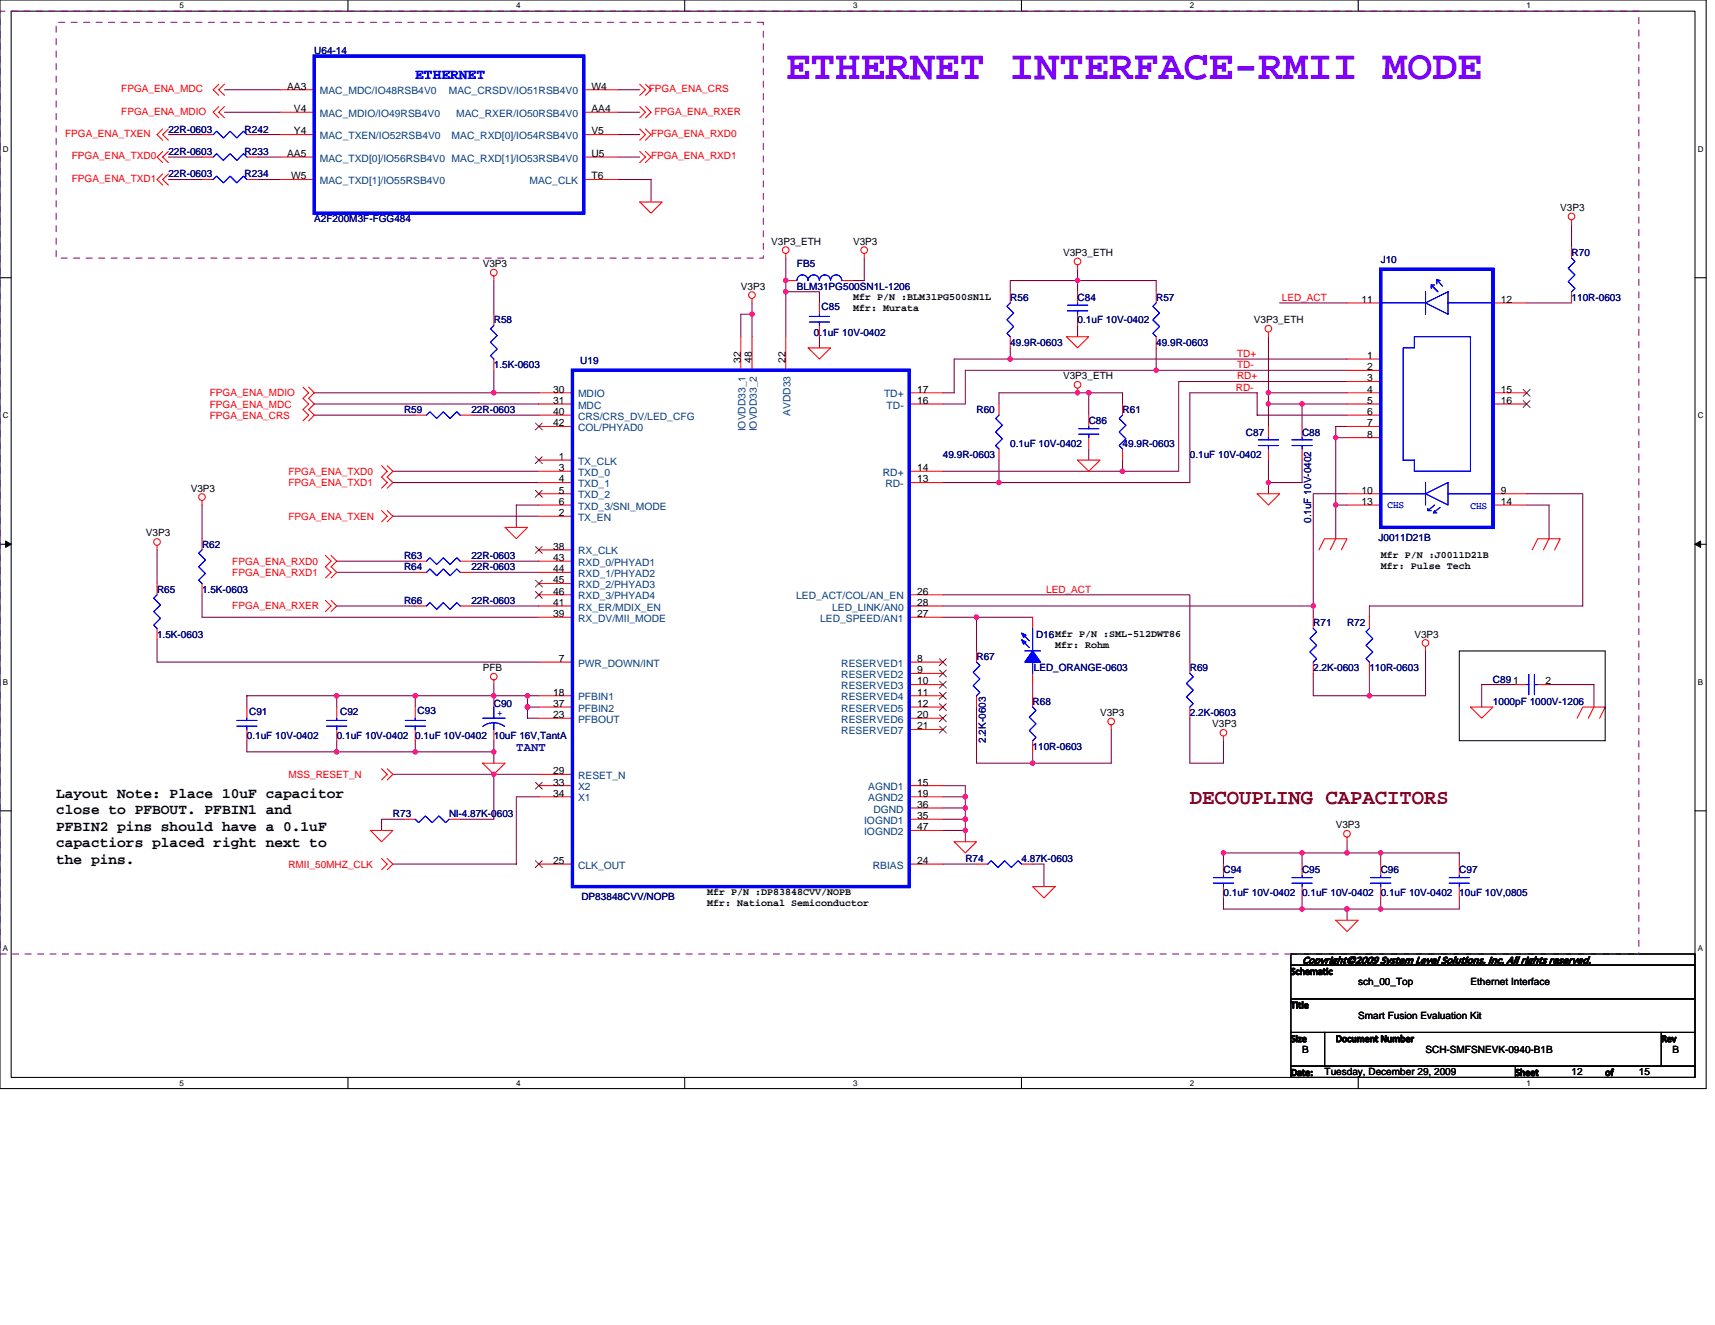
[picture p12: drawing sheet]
<svg xmlns="http://www.w3.org/2000/svg" width="279mm" height="216mm" viewBox="0 0 279 216" stroke-linecap="round" stroke-linejoin="round" font-family="sans-serif">
<path d="M0 0h278v177.4h-278zM1.8 1.8h274.3v173.8h-274.3z" fill="none" stroke="#000" stroke-width=".17"/>
<g fill="#fff">
<path d="M29.3 .2h.7v1.5h-.7z"/>
<path d="M29.3 175.7h.7v1.5h-.7z"/>
</g>
<path d="M56.7 0v1.8M56.7 175.6v1.8" fill="none" stroke="#000" stroke-width=".17"/>
<g fill="#fff">
<path d="M84.1 .2h.7v1.5h-.7z"/>
<path d="M84.1 175.7h.7v1.5h-.7z"/>
</g>
<path d="M111.5 0v1.8M111.5 175.6v1.8" fill="none" stroke="#000" stroke-width=".17"/>
<g fill="#fff">
<path d="M139 .2h.7v1.5h-.7z"/>
<path d="M139 175.7h.7v1.5h-.7z"/>
</g>
<path d="M166.4 0v1.8M166.4 175.6v1.8" fill="none" stroke="#000" stroke-width=".17"/>
<g fill="#fff">
<path d="M193.8 .2h.8v1.5h-.8z"/>
<path d="M193.8 175.7h.8v1.5h-.8z"/>
</g>
<path d="M221.3 0v1.8M221.3 175.6v1.8" fill="none" stroke="#000" stroke-width=".17"/>
<g fill="#fff">
<path d="M248.7 .2h.7v1.5h-.7z"/>
<path d="M248.7 175.7h.7v1.5h-.7z"/>
<path d="M.5 23.5h.9v1.5h-.9z"/>
<path d="M276.6 23.5h1v1.5h-1z"/>
<path d="M.5 67h.9v1.4h-.9z"/>
<path d="M276.6 67h1v1.4h-1z"/>
</g>
<path d="M0 45.3h1.8M276.1 45.3h1.9" fill="none" stroke="#000" stroke-width=".17"/>
<g fill="#fff">
<path d="M.5 110.4h.8v1.5h-.8z"/>
<path d="M276.6 110.4h.9v1.5h-.9z"/>
</g>
<path d="M0 88.7h1.8M276.1 88.7h1.9" fill="none" stroke="#000" stroke-width=".17"/>
<path d="M.9 88.2l.9 .5-.9 .5zM276.1 88.7l1-.5v1z" fill="#000" stroke="#000" stroke-width=".16"/>
<g fill="#fff">
<path d="M.5 153.8h.8v1.5h-.8z"/>
<path d="M276.6 153.8h.9v1.5h-.9z"/>
</g>
<path d="M237.7 106.1h23.8v14.6h-23.8zM0 132.1h1.8M276.1 132.1h1.9M210.3 157.3h65.8v5.5h-65.8zM210.3 155.4h65.8v1.9h-65.8zM210.3 162.8h65.8v5.4h-65.8zM210.3 168.2h5.5v5.5h-5.5zM210.3 173.7h36.6v1.9h-36.6zM215.8 168.2h54.9v5.5h-54.9zM246.9 173.7h29.2v1.9h-29.2zM270.7 168.2h5.4v5.5h-5.4z" fill="none" stroke="#000" stroke-width=".17"/>
<g fill="none" stroke="#800040" stroke-width=".17">
<path d="M36.6 14.6h9.1M36.6 18.3h9.1M100.6 14.6h3.6M100.6 18.3h3.6M27.4 25.6h5.5M27.4 29.3h5.5M27.4 21.9h5.5M42.1 25.6h3.6M42.1 29.3h3.6M42.1 21.9h3.6M100.6 25.6h3.6M100.6 29.3h5.5v3.6"/>
<path d="M100.6 21.9h3.6M256 36.6v3.6M80.5 45.7v5.5M122.5 51.2h-1.8v3.7M122.5 49.4v5.5M128 42.1v5.4h5.5v1.9M128 47.5v7.4M133.5 54.9v1.8M140.8 42.1v3.6h-1.8M164.6 47.5v-1.8h23.8v1.8M164.6 56.7v1.8M175.6 43.9v3.6"/>
<path d="M175.6 53v1.9M188.4 56.7v3.6M206.7 54.9v14.6M208.5 49.4h11M219.5 58.5h-64.1v5.5h-1.8M248.7 49.4h7.3M51.2 65.8h36.6M51.2 67.6h16.4M51.2 64h36.6M64 76.8h23.8M64 78.6h23.8M76.8 67.6h11"/>
<path d="M80.5 60.3v3.7M162.8 65.8v-1.8h20.1v1.8M162.8 75v3.6M177.4 64v3.6M177.4 73.2v1.8M182.9 75v1.8M206.7 65.8h12.8M206.7 64h12.8M206.7 75v5.5M212.1 65.8v3.7M212.1 75v3.6h-5.4M217.6 71.3h1.9"/>
<path d="M219.5 62.2h-27.5v14.6h-38.4M219.5 60.3h-62.2v5.5h-3.7M219.5 67.6h-14.7v-3.6h-11v14.6h-40.2M219.5 69.5h-1.9v18.3M25.6 89.6v5.5M32.9 96.9v3.7h54.9M32.9 82.3v5.5M54.9 91.4h12.7M54.9 93.3h12.7M54.9 98.7h12.7M64 84.1h23.8M76.8 91.4h11"/>
<path d="M76.8 93.3h11M76.8 98.7h11M87.8 82.3h-3.7v3.6M153.6 96.9h40.2v11M153.6 98.7h60.4M217.6 82.3h1.9M219.5 80.5h-5.5v20.1M248.7 82.3h3.7v5.5M248.7 80.5h9.2v18.2h-34.8v1.9M25.6 104.2v3.7h62.2M40.2 115.2v-1.8h14.7v1.8M54.9 113.4h12.7v1.8"/>
<path d="M67.6 113.4h20.2M80.5 111.5v1.9M85.9 113.4v3.6h1.9M85.9 115.2h1.9M153.6 100.6h14.6M159.1 115.2v9.2h21.9v-5.5M159.1 100.6v5.5M168.2 111.5v1.9M193.8 117v7.4h5.5v-3.7M223.1 109.7v3.7M232.2 106.1v7.3h-18.2v-3.7M246.9 111.5h-5.5v3.7"/>
<path d="M252.4 111.5h7.3v3.7M40.2 120.7v1.8h27.4M54.9 120.7v1.8M64 126.2h16.5v7.3h-5.5M65.8 133.5h-3.6v1.8M67.6 122.5h12.9v1.9M67.6 120.7v1.8M80.5 120.7v1.8M80.5 126.2h7.3M87.8 129.8h-3.7v11h-20.1M153.6 128h3.7v9.2M153.6 129.8h3.7"/>
<path d="M153.6 131.7h3.7M153.6 133.5h3.7M153.6 135.3h3.7M168.2 122.5v1.9M212.1 139v1.8M219.5 137.2v1.8M224.9 139v1.8M153.6 140.8h5.5M168.2 140.8h1.9v3.7M199.3 140.8v-1.8h38.4v1.8M199.3 146.3v1.8h25.6M212.1 146.3v1.8"/>
<path d="M219.5 148.1v1.8M224.9 146.3v1.8h12.8v-1.8"/>
</g>
<g fill="#f0f" stroke="#f0f" stroke-width=".17">
<circle cx="212.1" cy="65.8" r=".35"/>
<circle cx="157.3" cy="129.8" r=".35"/>
<circle cx="182.9" cy="76.8" r=".36"/>
<circle cx="157.3" cy="133.5" r=".35"/>
<circle cx="128" cy="47.5" r=".36"/>
<circle cx="122.5" cy="51.2" r=".36"/>
<circle cx="157.3" cy="135.3" r=".35"/>
<circle cx="80.4" cy="64" r=".36"/>
<circle cx="80.4" cy="126.2" r=".35"/>
<circle cx="188.3" cy="60.3" r=".35"/>
<circle cx="164.6" cy="58.5" r=".36"/>
<circle cx="162.7" cy="78.6" r=".35"/>
<circle cx="175.5" cy="45.7" r=".36"/>
<circle cx="168.2" cy="124.3" r=".36"/>
<circle cx="159.1" cy="100.6" r=".36"/>
<circle cx="217.6" cy="71.3" r=".35"/>
<circle cx="217.6" cy="82.3" r=".36"/>
<circle cx="157.2" cy="131.7" r=".36"/>
<circle cx="219.4" cy="148.1" r=".36"/>
<circle cx="199.3" cy="139" r=".35"/>
<circle cx="224.9" cy="139" r=".35"/>
<circle cx="224.9" cy="148.1" r=".35"/>
<circle cx="212.1" cy="148.1" r=".35"/>
<circle cx="219.4" cy="139" r=".36"/>
<circle cx="67.6" cy="113.4" r=".36"/>
<circle cx="54.8" cy="113.4" r=".36"/>
<circle cx="80.4" cy="122.5" r=".36"/>
<circle cx="67.6" cy="122.5" r=".36"/>
<circle cx="85.9" cy="115.2" r=".36"/>
<circle cx="85.9" cy="113.4" r=".36"/>
<circle cx="54.8" cy="122.5" r=".36"/>
<circle cx="214" cy="98.7" r=".36"/>
<circle cx="206.6" cy="65.8" r=".35"/>
<circle cx="177.4" cy="64" r=".36"/>
<circle cx="223.1" cy="113.4" r=".36"/>
<circle cx="128" cy="45.7" r=".36"/>
<circle cx="206.6" cy="64" r=".36"/>
<circle cx="80.4" cy="113.4" r=".36"/>
<circle cx="212.1" cy="139" r=".35"/>
<circle cx="206.6" cy="78.6" r=".35"/>
<circle cx="175.5" cy="64" r=".36"/>
</g>
<g fill="none" stroke="#f00" stroke-width=".17">
<path d="M35.6 13.7l-.9 .9 .9 .9M35.6 17.4l-.9 .9 .9 .9M36.6 13.7l-1 .9 1 .9M36.6 17.4l-1 .9 1 .9M45.7 14.6h5.5M45.7 18.3h5.5M95.1 14.6h5.5M95.1 18.3h5.5M104.2 13.7l1 .9-1 .9M104.2 17.4l1 .9-1 .9M105.2 13.7l.9 .9-.9 .9M105.2 17.4l.9 .9-.9 .9"/>
<path d="M26.5 21l-.9 .9 .9 1M26.5 24.7l-.9 .9 .9 .9M26.5 28.3l-.9 1 .9 .9M27.4 21l-.9 .9 .9 1M27.4 24.7l-.9 .9 .9 .9M27.4 28.3l-.9 1 .9 .9M32.9 29.3h1.8M32.9 25.6h1.8M32.9 21.9h1.8M40.2 29.3h1.9M40.2 25.6h1.9M40.2 21.9h1.9"/>
<path d="M45.7 29.3h5.5M45.7 25.6h5.5M45.7 21.9h5.5M95.1 29.3h5.5M95.1 25.6h5.5M95.1 21.9h5.5M104.2 32.9h3.7l-1.8 1.8zM104.2 21l1 .9-1 1M104.2 24.7l1 .9-1 .9M105.2 21l.9 .9-.9 1M105.2 24.7l.9 .9-.9 .9M256 35.8v.8"/>
<path d="M80.5 45v.7M80.5 51.2v1.8M80.5 58.5v1.8M120.7 54.9v5.4M122.5 48.6v.8M122.5 54.9v5.4M128 41.3v.8M128 54.9v5.4M128 45.7h1.8M131.7 56.7h3.6l-1.8 1.8zM133.5 49.4v1.8M133.5 53v1.9"/>
<path d="M137.2 45.7h1.8M140.8 41.3v.8M164.6 47.5v1.9M164.6 54.9v1.8M173.7 54.9h3.7l-1.8 1.8zM175.6 43.2v.7M175.6 47.5v1.9M175.6 51.2v1.8M188.4 47.5v1.9M188.4 54.9v1.8M206.7 54.1v.8M219.5 58.5h5.4"/>
<path d="M219.5 49.4h5.4M243.2 49.4h5.5M256 40.2v1.9M256 47.5v1.9M49.4 63.1l.9 .9-.9 .9 .9 .9-.9 .9 .9 .9-.9 1M50.3 63.1l.9 .9-.9 .9 .9 .9-.9 .9 .9 .9-.9 1M62.2 75.9l.9 .9-.9 .9 .9 .9-.9 .9M63.1 75.9l.9 .9-.9 .9 .9 .9-.9 .9M67.6 67.6h1.9M75 67.6h1.8M87.8 64h5.5M87.8 65.8h5.5"/>
<path d="M87.8 67.6h5.5M87.8 69.5h5.5M87.8 75h5.5M87.8 76.8h5.5M87.8 78.6h5.5M148.1 64h5.5M148.1 65.8h5.5M148.1 76.8h5.5M148.1 78.6h5.5M162.8 65.8v1.8M162.8 73.2v1.8M175.6 75h3.6l-1.8 1.8z"/>
<path d="M175.6 63.3v.7M177.4 67.6v1.9M177.4 71.3v1.9M182.9 65.8v1.8M182.9 73.2v1.8M206.7 69.5v1.8M206.7 73.2v1.8M212.1 69.5v1.8M212.1 73.2v1.8M219.5 60.3h5.4M219.5 62.2h5.4M219.5 64h5.4"/>
<path d="M219.5 65.8h5.4M219.5 67.6h5.4M219.5 69.5h5.4M219.5 71.3h5.4M243.2 64h5.5M243.2 65.8h5.5M25.6 88.9v.7M25.6 95.1v1.8M32.9 81.6v.7M32.9 87.8v1.8M32.9 95.1v1.8M53 90.5l.9 .9-.9 1 .9 .9-.9 .9"/>
<path d="M53 97.8l.9 .9-.9 1M53.9 97.8l1 .9-1 1M53.9 90.5l1 .9-1 1 1 .9-1 .9M62.2 83.2l.9 .9-.9 .9M63.1 83.2l.9 .9-.9 .9M67.6 93.3h1.9M67.6 98.7h1.9M67.6 91.4h1.9M75 93.3h1.8M75 98.7h1.8M75 91.4h1.8M82.3 85.9h3.6l-1.8 1.9z"/>
<path d="M87.8 93.3h5.5M87.8 98.7h5.5M87.8 91.4h5.5M87.8 80.5h5.5M87.8 82.3h5.5M87.8 84.1h5.5M87.8 89.6h5.5M87.8 95.1h5.5M87.8 96.9h5.5M148.1 98.7h5.5M148.1 96.9h5.5M204.8 80.5h3.7l-1.8 1.8z"/>
<path d="M214.9 89.6l.9-1.8h3.7l-1 1.8M217.6 87.8l-.9 1.8M219.5 80.5h5.4M219.5 82.3h5.4M243.2 80.5h5.5M243.2 82.3h5.5M249.6 89.6l.9-1.8h3.7l-.9 1.8M252.4 87.8l-.9 1.8M25.6 102.4v1.8M40.2 115.2v1.8M40.2 118.9v1.8M54.9 115.2v1.8"/>
<path d="M54.9 118.9v1.8M67.6 115.2v1.8M67.6 118.9v1.8M80.5 110.8v.7M80.5 113.4v1.8M80.5 118.9v1.8M87.8 100.6h5.5M87.8 107.9h5.5M87.8 113.4h5.5M87.8 115.2h5.5M87.8 117h5.5M148.1 100.6h5.5"/>
<path d="M148.1 107.9h5.5M148.1 113.4h5.5M148.1 115.2h5.5M148.1 117h5.5M148.1 109.7h5.5M148.1 111.5h5.5M148.1 118.9h5.5M159.1 106.1v1.8M159.1 113.4v1.8M168.2 100.6v1.8M168.2 109.7v1.8M168.2 113.4v1.8"/>
<path d="M181 118.1v.8M193.8 107.9v1.8M193.8 115.2v1.8M199.3 120v.7M214 100.6v1.8M214 107.9v1.8M223.1 100.6v1.8M223.1 107.9v1.8M232.2 105.3v.8M239.6 115.2h3.6l-1.8 1.8zM246.9 111.5h1.8M250.5 111.5h1.9"/>
<path d="M256.9 117l1-1.8h3.6l-.9 1.8M259.7 115.2l-.9 1.8M60.3 135.3h3.7l-1.8 1.9zM62.2 125.3l.9 .9-.9 .9M62.2 139.9l.9 .9-.9 .9M63.1 125.3l.9 .9-.9 .9M63.1 139.9l.9 .9-.9 .9M65.8 133.5h1.8M73.2 133.5h1.8M78.6 124.4h3.7l-1.8 1.8zM87.8 126.2h5.5M87.8 128h5.5"/>
<path d="M87.8 129.8h5.5M148.1 133.5h5.5M148.1 128h5.5M148.1 129.8h5.5M148.1 131.7h5.5M148.1 135.3h5.5M155.4 137.2h3.7l-1.8 1.8zM168.2 120.7v1.8M219.5 136.4v.8M87.8 140.8h5.5M148.1 140.8h5.5M159.1 140.8h1.8"/>
<path d="M166.4 140.8h1.8M168.2 144.5h3.7l-1.8 1.8zM199.3 140.8v1.8M199.3 144.5v1.8M212.1 140.8v1.8M212.1 144.5v1.8M217.6 149.9h3.7l-1.8 1.9zM224.9 140.8v1.8M224.9 144.5v1.8M237.7 140.8v1.8M237.7 144.5v1.8"/>
<circle cx="256" cy="35.3" r=".54"/>
<circle cx="80.4" cy="44.4" r=".54"/>
<circle cx="122.5" cy="48.1" r=".54"/>
<circle cx="128" cy="40.8" r=".54"/>
<circle cx="140.8" cy="40.8" r=".54"/>
<circle cx="175.5" cy="42.6" r=".54"/>
<circle cx="206.6" cy="53.6" r=".54"/>
<circle cx="175.5" cy="62.7" r=".54"/>
<circle cx="25.6" cy="88.3" r=".54"/>
<circle cx="32.9" cy="81" r=".54"/>
<circle cx="80.4" cy="110.3" r=".54"/>
<circle cx="181" cy="117.6" r=".54"/>
<circle cx="199.3" cy="119.4" r=".54"/>
<circle cx="232.2" cy="104.8" r=".54"/>
<circle cx="219.4" cy="135.9" r=".54"/>
</g>
<path d="M0 1.8h267v153.6h-267zM9.1 3.6h115.3v38.5h-115.3z" fill="none" stroke="#800080" stroke-width=".16" stroke-dasharray="1 1 1 1 1 1 1 1"/>
<g fill="none" stroke="#00f" stroke-width=".17">
<path d="M34.7 29.3l.6-.6 1.1 1.1 1.1-1.1 1.1 1.1 1.1-1.1 .5 .6M34.7 25.6l.6-.6 1.1 1.1 1.1-1.1 1.1 1.1 1.1-1.1 .5 .6M34.7 21.9l.6-.5 1.1 1.1 1.1-1.1 1.1 1.1 1.1-1.1 .5 .5M80.5 53l-.6 .6 1.1 1.1-1.1 1.1 1.1 1.1-1.1 1.1 .6 .5M129.8 45.7a.9 .9 0 0 1 .9-.9 .9 .9 0 0 1 .9 .9M131.7 45.7a.91 .91 0 0 1 .9-.9 .91 .91 0 0 1 .9 .9M131.8 52.5h3.3M131.8 51.6h3.3M133.5 45.7a.9 .9 0 0 1 .9-.9 .9 .9 0 0 1 .9 .9 .92 .92 0 0 1 .9-.9 .92 .92 0 0 1 .9 .9M133.5 51.2v.4M133.5 52.5v.5M164.6 49.4l-.6 .5 1.1 1.1-1.1 1.1 1.1 1.1-1.1 1.1 .6 .6"/>
<path d="M173.9 50.7h3.3M173.9 49.7h3.3M175.6 49.4v.3M175.6 50.7v.5M188.4 49.4l-.6 .5 1.1 1.1-1.1 1.1 1.1 1.1-1.1 1.1 .6 .6M224.9 49.4h7.3M230.4 54.9h9.2v21.9h-9.2v-1.8h-1.8v-18.3h1.8zM232.2 47.5v3.7M232.2 49.4l3.7-1.9v3.7zM233.7 46.4h-.5l1.1 1.1-1.1-1.1v.6M234.1 45.5l.9 1.1M234.1 45.5v.8"/>
<path d="M234.1 45.5l.5 .2M235.9 49.4h7.3M256 42.1l.6 .5-1.1 1.1 1.1 1.1-1.1 1.1 1.1 1.1-.6 .5M69.5 67.6l.5-.5 1.1 1.1 1.1-1.1 1.1 1.1 1.1-1.1 .6 .5M162.8 67.6l-.6 .6 1.1 1.1-1.1 1.1 1.1 1.1-1.1 1.1 .6 .6M175.7 70.8h3.3M175.7 69.8h3.3M177.4 69.5v.3M177.4 70.8v.5M182.9 67.6l-.6 .6 1.1 1.1-1.1 1.1 1.1 1.1-1.1 1.1 .6 .6M205 72.6h3.3M205 71.7h3.3"/>
<path d="M206.7 71.3v.4M206.7 72.6v.6M210.5 72.6h3.3M210.5 71.7h3.3M212.1 71.3v.4M212.1 72.6v.6M232.2 78.6v3.7M25.6 96.9l-.6 .6 1.1 1.1-1.1 1.1 1.1 1.1-1.1 1.1 .6 .5M32.9 89.6l-.5 .5 1.1 1.1-1.1 1.2 1.1 1.1-1.1 1 .5 .6M69.5 93.3l.5-.6 1.1 1.1 1.1-1.1 1.1 1.1 1.1-1.1 .6 .6M69.5 98.7l.5-.5 1.1 1.1 1.1-1.1 1.1 1.1 1.1-1.1 .6 .5M69.5 91.4l.5-.5 1.1 1.1 1.1-1.1 1.1 1.1 1.1-1.1 .6 .5"/>
<path d="M224.9 80.5h7.3M232.2 80.5l3.7-1.9v3.7zM232.6 82.8v.4h.6M233.7 83.2l-.2 .4h.6M233.7 82.3l-1.1 .9M234.6 82.7l-1.1 .9M235.9 80.5h7.3M38.6 118.3h3.3M38.6 117.4h3.3M40.2 117v.4M40.2 118.3v.6M53.2 118.3h3.3"/>
<path d="M53.2 117.4h3.3M54.9 117v.4M54.9 118.3v.6M66 118.3h3.3M66 117.4h3.3M67.6 117v.4M67.6 118.3v.6M78.6 117h3.7M78.7 118.4a2.96 2.96 0 0 1 3.5 0M80.5 115.2v1.8M80.5 117.8v1.1M159.1 107.9l.5 .5-1.1 1.1 1.1 1.1-1.1 1.1 1.1 1.1-.5 .6"/>
<path d="M166.6 104.4l1.1 1.1M166.6 103.3l1.1 1.1M167 106.1h2.5M168.2 115.2l.6 .6-1.1 1.1 1.1 1-1.1 1.1 1.1 1.1-.6 .6M168.2 102.4v3.7M168.2 107.9v1.8M193.8 109.7l.6 .6-1.1 1.1 1.1 1.1-1.1 1.1 1.1 1.1-.6 .5M214 102.4l.5 .6-1.1 1.1 1.1 1.1-1.1 1 1.1 1.1-.5 .6M223.1 102.4l-.6 .6 1.1 1.1-1.1 1.1 1.1 1-1.1 1.1 .6 .6M248.7 111.5h.4M249.1 109.9v3.3M250 111.5h.5"/>
<path d="M250 109.9v3.3M67.6 133.5l.6 .5 1.1-1.1 1.1 1.1 1.1-1.1 1.1 1.1 .6-.5M160.9 140.8l.6-.5 1.1 1.1 1.1-1.1 1.1 1.1 1.1-1.1 .5 .5M197.7 143.9h3.3M197.7 143h3.3M199.3 142.6v.4M199.3 143.9v.6M210.5 143.9h3.3M210.5 143h3.3M212.1 142.6v.4M212.1 143.9v.6M223.3 143.9h3.3"/>
<path d="M223.3 143h3.3M224.9 142.6v.4M224.9 143.9v.6M236.1 143.9h3.3M236.1 143h3.3M237.7 142.6v.4M237.7 143.9v.6"/>
</g>
<g fill="#00f" stroke="#00f" stroke-width=".17">
<path d="M168.2 106.1l1.3 1.8h-2.5z" fill-rule="evenodd"/>
<path d="M166.4 103.1l.8 .4-.4 .4z" fill-rule="evenodd"/>
<path d="M166.4 104.2l.8 .4-.4 .4z" fill-rule="evenodd"/>
<path d="M168.2 106.1l1.3 1.8h-2.5z" fill-rule="evenodd"/>
<path d="M166.4 103.1l.8 .4-.4 .4z" fill-rule="evenodd"/>
<path d="M166.4 104.2l.8 .4-.4 .4z" fill-rule="evenodd"/>
</g>
<g fill="none" stroke="#804000" stroke-width=".16">
<path d="M87.2 68.9l1.1 1.2M87.2 74.4l1.1 1.1M87.2 79.9l1.1 1.1M88.3 68.9l-1.1 1.2M88.3 74.4l-1.1 1.1M88.3 79.9l-1.1 1.1M248.2 63.5l1.1 1.1M248.2 65.3l1.1 1.1M249.3 63.5l-1.2 1.1M249.3 65.3l-1.2 1.1M87.2 89l1.1 1.2M87.2 94.5l1.1 1.2"/>
<path d="M87.2 96.4l1.1 1.1M88.3 89l-1.1 1.2M88.3 94.5l-1.1 1.2M88.3 96.4l-1.1 1.1M153.1 107.3l1.1 1.2M153.1 109.2l1.1 1.1M153.1 111l1.1 1.1M153.1 112.8l1.1 1.1M153.1 114.7l1.1 1.1M153.1 116.5l1.1 1.1M153.1 118.3l1.1 1.1M154.2 107.3l-1.2 1.2"/>
<path d="M154.2 109.2l-1.2 1.1M154.2 111l-1.2 1.1M154.2 112.8l-1.2 1.1M154.2 114.7l-1.2 1.1M154.2 116.5l-1.2 1.1M154.2 118.3l-1.2 1.1M87.2 127.5l1.1 1.1M88.3 127.5l-1.1 1.1M87.2 140.3l1.1 1.1M88.3 140.3l-1.1 1.1"/>
</g>
<path d="M51.2 9.1h43.9v25.6h-43.9zM224.9 43.9h18.3v42h-18.3zM93.3 60.3h54.8v84.2h-54.8z" fill="none" stroke="#00f" stroke-width=".53"/>
<text font-size="6.8" fill="#8000ff" x="128" y="12.9">ETHERNET INTERFACE-RMII MODE</text>
<text font-size="3.5" fill="#800000" x="193.8" y="130.9">DECOUPLING CAPACITORS</text>
<text font-size="2.4" fill="#00f" x="67.6" y="12.9">ETHERNET</text>
<g font-size="2.4">
<text x="9.1" y="130">Layout Note: Place 10uF capacitor</text>
<text x="9.1" y="132.7">close to PFBOUT. PFBIN1 and</text>
<text x="9.1" y="135.4">PFBIN2 pins should have a 0.1uF</text>
<text x="9.1" y="138">capactiors placed right next to</text>
<text x="9.1" y="140.7">the pins.</text>
</g>
<text font-size="2" fill="#0000a0" x="84.1" y="122.4">TANT</text>
<g font-size="1.7">
<text x="46.8" y="14.6">AA3</text>
<text x="96.4" y="14.6">W4</text>
<text x="47.9" y="18.3">V4</text>
<text x="47.9" y="21.9">Y4</text>
<text x="96.4" y="21.9">V5</text>
<text x="96.4" y="18.3">AA4</text>
<text x="46.8" y="25.6">AA5</text>
<text x="47.4" y="29.2">W5</text>
<text x="96.4" y="25.6">U5</text>
<text x="96.4" y="29.2">T6</text>
<text x="221.8" y="49.3">11</text>
<text x="244.5" y="49.3">12</text>
<text x="120.7" y="59.1" transform="rotate(-90 120.7 59.1)">32</text>
<text x="122.5" y="59.1" transform="rotate(-90 122.5 59.1)">48</text>
<text x="128" y="59.1" transform="rotate(-90 128 59.1)">22</text>
<text x="222.7" y="58.5">1</text>
<text x="90.1" y="64">30</text>
<text x="90.1" y="65.8">31</text>
<text x="149.4" y="65.8">16</text>
<text x="149.4" y="64">17</text>
<text x="222.7" y="60.3">2</text>
<text x="222.7" y="62.1">3</text>
<text x="222.7" y="64">4</text>
<text x="222.7" y="65.8">5</text>
<text x="244.5" y="64">15</text>
<text x="244.5" y="65.8">16</text>
<text x="90.1" y="67.6">40</text>
<text x="90.1" y="69.5">42</text>
<text x="222.7" y="67.6">6</text>
<text x="222.7" y="69.5">7</text>
<text x="222.7" y="71.3">8</text>
<text x="91.1" y="75">1</text>
<text x="91.1" y="76.8">3</text>
<text x="149.4" y="76.8">14</text>
<text x="91.1" y="78.6">4</text>
<text x="91.1" y="80.4">5</text>
<text x="91.1" y="82.3">6</text>
<text x="149.4" y="78.6">13</text>
<text x="221.8" y="80.4">10</text>
<text x="221.8" y="82.3">13</text>
<text x="244.5" y="80.4">9</text>
<text x="244.5" y="82.3">14</text>
<text x="90.1" y="89.6">38</text>
<text x="91.1" y="84.1">2</text>
<text x="90.1" y="91.4">43</text>
<text x="90.1" y="93.2">44</text>
<text x="90.1" y="95.1">45</text>
<text x="90.1" y="96.9">46</text>
<text x="90.1" y="98.7">41</text>
<text x="90.1" y="100.6">39</text>
<text x="149.4" y="96.9">26</text>
<text x="149.4" y="100.6">27</text>
<text x="149.4" y="98.7">28</text>
<text x="91.1" y="107.9">7</text>
<text x="149.4" y="107.9">8</text>
<text x="90.1" y="113.3">18</text>
<text x="149.4" y="109.7">9</text>
<text x="149.4" y="111.5">10</text>
<text x="149.4" y="113.3">11</text>
<text x="246.5" y="111.5">1</text>
<text x="251.8" y="111.5">2</text>
<text x="90.1" y="115.2">37</text>
<text x="90.1" y="117">23</text>
<text x="149.4" y="115.2">12</text>
<text x="149.4" y="117">20</text>
<text x="149.4" y="118.9">21</text>
<text x="90.1" y="126.2">29</text>
<text x="90.1" y="128">33</text>
<text x="90.1" y="129.8">34</text>
<text x="149.4" y="128">15</text>
<text x="149.4" y="129.8">19</text>
<text x="149.4" y="131.6">36</text>
<text x="149.4" y="133.5">35</text>
<text x="149.4" y="135.3">47</text>
<text x="90.1" y="140.8">25</text>
<text x="149.4" y="140.8">24</text>
<text x="212.1" y="157">Copyright©2009 System Level Solutions, Inc. All rights reserved.</text>
</g>
<g font-size="1.7" fill="#004080">
<text x="52.1" y="15.4">MAC_MDC/IO48RSB4V0</text>
<text x="73.1" y="15.4">MAC_CRSDV/IO51RSB4V0</text>
<text x="52.1" y="19">MAC_MDIO/IO49RSB4V0</text>
<text x="52.1" y="22.7">MAC_TXEN/IO52RSB4V0</text>
<text x="73.6" y="22.7">MAC_RXD[0]/IO54RSB4V0</text>
<text x="74.3" y="19">MAC_RXER/IO50RSB4V0</text>
<text x="52.1" y="26.3">MAC_TXD[0]/IO56RSB4V0 MAC_RXD[1]/IO53RSB4V0</text>
<text x="52.1" y="30">MAC_TXD[1]/IO55RSB4V0</text>
<text x="86.3" y="30">MAC_CLK</text>
<text x="94.2" y="64.7">MDIO</text>
<text x="144" y="64.7">TD+</text>
<text x="94.2" y="66.6">MDC</text>
<text x="94.2" y="68.4">CRS/CRS_DV/LED_CFG</text>
<text x="94.2" y="70.2">COL/PHYAD0</text>
<text x="121.5" y="70.3" transform="rotate(-90 121.5 70.3)">IOVDD33_1</text>
<text x="123.3" y="70.3" transform="rotate(-90 123.3 70.3)">IOVDD33_2</text>
<text x="128.8" y="67.8" transform="rotate(-90 128.8 67.8)">AVDD33</text>
<text x="144.4" y="66.6">TD-</text>
<text x="94.2" y="75.7">TX_CLK</text>
<text x="94.2" y="77.5">TXD_0</text>
<text x="143.8" y="77.5">RD+</text>
<text x="94.2" y="79.4">TXD_1</text>
<text x="94.2" y="81.2">TXD_2</text>
<text x="94.2" y="83">TXD_3/SNI_MODE</text>
<text x="144.3" y="79.4">RD-</text>
<text x="94.2" y="84.9">TX_EN</text>
<text x="94.2" y="90.3">RX_CLK</text>
<text x="94.2" y="92.2">RXD_0/PHYAD1</text>
<text x="94.2" y="94">RXD_1/PHYAD2</text>
<text x="94.2" y="95.8">RXD_2/PHYAD3</text>
<text x="94.2" y="97.7">RXD_3/PHYAD4</text>
<text x="94.2" y="99.5">RX_ER/MDIX_EN</text>
<text x="94.2" y="101.3">RX_DV/MII_MODE</text>
<text x="129.7" y="97.7">LED_ACT/COL/AN_EN</text>
<text x="133.6" y="101.3">LED_SPEED/AN1</text>
<text x="135.6" y="99.5">LED_LINK/AN0</text>
<text x="94.2" y="108.6">PWR_DOWN/INT</text>
<text x="137.1" y="108.6">RESERVED1</text>
<text x="137.1" y="110.5">RESERVED2</text>
<text x="137.1" y="112.3">RESERVED3</text>
<text x="94.2" y="114.1">PFBIN1</text>
<text x="94.2" y="116">PFBIN2</text>
<text x="94.2" y="117.8">PFBOUT</text>
<text x="137.1" y="114.1">RESERVED4</text>
<text x="137.1" y="116">RESERVED5</text>
<text x="137.1" y="117.8">RESERVED6</text>
<text x="137.1" y="119.6">RESERVED7</text>
<text x="94.2" y="126.9">RESET_N</text>
<text x="94.2" y="128.8">X2</text>
<text x="94.2" y="130.6">X1</text>
<text x="141.4" y="128.8">AGND1</text>
<text x="141.4" y="130.6">AGND2</text>
<text x="140.8" y="134.2">IOGND1</text>
<text x="140.8" y="136.1">IOGND2</text>
<text x="142.3" y="132.4">DGND</text>
<text x="94.2" y="141.5">CLK_OUT</text>
<text x="142.2" y="141.5">RBIAS</text>
</g>
<g font-size="1.6" fill="#000080">
<text x="51.2" y="8.8">U64-14</text>
<text x="27.4" y="21.6">22R-0603</text>
<text x="39.9" y="21.6">R242</text>
<text x="27.4" y="28.9">22R-0603</text>
<text x="27.4" y="25.3">22R-0603</text>
<text x="39.9" y="28.9">R234</text>
<text x="39.9" y="25.3">R233</text>
<text x="51.2" y="36.2">A2F200M3F-FGG484</text>
<text x="256" y="41.7">R70</text>
<text x="129.8" y="43.5">FB5</text>
<text x="129.8" y="47.2">BLM31PG500SN1L-1206</text>
<text x="224.9" y="42.8">J10</text>
<text x="80.5" y="52.7">R58</text>
<text x="133.9" y="50.5">C85</text>
<text x="164.6" y="49">R56</text>
<text x="175.6" y="49">C84</text>
<text x="175.6" y="52.7">0.1uF 10V-0402</text>
<text x="188.4" y="49">R57</text>
<text x="256" y="49">110R-0603</text>
<text x="80.5" y="60">1.5K-0603</text>
<text x="94.5" y="59.3">U19</text>
<text x="132.6" y="54.7">0.1uF 10V-0402</text>
<text x="164.6" y="56.3">49.9R-0603</text>
<text x="188.4" y="56.3">49.9R-0603</text>
<text x="65.8" y="67.3">R59</text>
<text x="76.8" y="67.3">22R-0603</text>
<text x="159.1" y="67.3">R60</text>
<text x="177.4" y="69.1">C86</text>
<text x="182.9" y="67.3">R61</text>
<text x="203" y="71">C87</text>
<text x="212.1" y="71">C88</text>
<text x="153.6" y="74.6">49.9R-0603</text>
<text x="164.6" y="72.8">0.1uF 10V-0402</text>
<text x="182.9" y="72.8">49.9R-0603</text>
<text x="193.8" y="74.6">0.1uF 10V-0402</text>
<text x="32.9" y="89.3">R62</text>
<text x="213.6" y="85.2" transform="rotate(-90 213.6 85.2)">0.1uF 10V-0402</text>
<text x="224.6" y="88.2">J0011D21B</text>
<text x="65.8" y="92.9">R64</text>
<text x="65.8" y="91.1">R63</text>
<text x="76.8" y="92.9">22R-0603</text>
<text x="76.8" y="91.1">22R-0603</text>
<text x="25.6" y="96.6">R65</text>
<text x="32.9" y="96.6">1.5K-0603</text>
<text x="65.8" y="98.4">R66</text>
<text x="76.8" y="98.4">22R-0603</text>
<text x="25.6" y="103.9">1.5K-0603</text>
<text x="159.1" y="107.5">R67</text>
<text x="168.8" y="103.9">D16Mfr P/N :SML-512DWT86</text>
<text x="214" y="102.1">R71</text>
<text x="219.5" y="102.1">R72</text>
<text x="168.4" y="109.4">LED_ORANGE-0603</text>
<text x="193.8" y="109.4">R69</text>
<text x="214" y="109.4">2.2K-0603</text>
<text x="223.1" y="109.4">110R-0603</text>
<text x="243.2" y="111.2">C89</text>
<text x="40.6" y="116.5">C91</text>
<text x="55.4" y="116.5">C92</text>
<text x="68" y="116.3">C93</text>
<text x="80.5" y="115.2">C90</text>
<text x="168.2" y="114.9">R68</text>
<text x="193.8" y="116.7">2.2K-0603</text>
<text x="243.2" y="114.9">1000pF 1000V-1206</text>
<text x="40.2" y="120.4">0.1uF 10V-0402</text>
<text x="54.9" y="120.4">0.1uF 10V-0402</text>
<text x="67.6" y="120.4">0.1uF 10V-0402</text>
<text x="80.5" y="120.4">10uF 16V,TantA</text>
<text x="160.6" y="121.1" transform="rotate(-90 160.6 121.1)">2.2K-0603</text>
<text x="168.2" y="122.2">110R-0603</text>
<text x="64" y="133.1">R73</text>
<text x="73.2" y="133.1">Nl-4.87K-0603</text>
<text x="157.3" y="140.5">R74</text>
<text x="166.4" y="140.5">4.87K-0603</text>
<text x="199.3" y="142.3">C94</text>
<text x="212.1" y="142.3">C95</text>
<text x="224.9" y="142.3">C96</text>
<text x="237.7" y="142.3">C97</text>
<text x="94.7" y="146.7">DP83848CVV/NOPB</text>
<text x="199.3" y="145.9">0.1uF 10V-0402</text>
<text x="212.1" y="145.9">0.1uF 10V-0402</text>
<text x="224.9" y="145.9">0.1uF 10V-0402</text>
<text x="237.7" y="145.9">10uF 10V,0805</text>
</g>
<g font-size="1.6" fill="#f00">
<text x="19.7" y="15">FPGA_ENA_MDC</text>
<text x="105.7" y="15">FPGA_ENA_CRS</text>
<text x="10.6" y="22.3">FPGA_ENA_TXEN</text>
<text x="19.7" y="18.7">FPGA_ENA_MDIO</text>
<text x="106.1" y="22.3">FPGA_ENA_RXD0</text>
<text x="106.6" y="18.7">FPGA_ENA_RXER</text>
<text x="11.7" y="26">FPGA_ENA_TXD0</text>
<text x="11.7" y="29.6">FPGA_ENA_TXD1</text>
<text x="106.1" y="26">FPGA_ENA_RXD1</text>
<text x="208.8" y="49">LED_ACT</text>
<text x="201.5" y="60">TD-</text>
<text x="201.5" y="58.1">TD+</text>
<text x="34.2" y="64.6">FPGA_ENA_MDIO</text>
<text x="201.3" y="63.6">RD-</text>
<text x="201.5" y="61.8">RD+</text>
<text x="34.2" y="68.2">FPGA_ENA_CRS</text>
<text x="34.2" y="66.4">FPGA_ENA_MDC</text>
<text x="47" y="77.4">FPGA_ENA_TXD0</text>
<text x="47" y="79.2">FPGA_ENA_TXD1</text>
<text x="47" y="84.7">FPGA_ENA_TXEN</text>
<text x="37.8" y="93.8">FPGA_ENA_RXD1</text>
<text x="37.8" y="92">FPGA_ENA_RXD0</text>
<text x="37.8" y="99.3">FPGA_ENA_RXER</text>
<text x="170.4" y="96.6">LED_ACT</text>
<text x="47" y="126.7">MSS_RESET_N</text>
<text x="47" y="141.4">RMII_50MHZ_CLK</text>
</g>
<g font-size="1.6">
<text x="254.2" y="34.4">V3P3</text>
<text x="125.6" y="39.9">V3P3_ETH</text>
<text x="139" y="39.9">V3P3</text>
<text x="173.2" y="41.7">V3P3_ETH</text>
<text x="78.6" y="43.5">V3P3</text>
<text x="120.7" y="47.2">V3P3</text>
<text x="139" y="48.9">Mfr P/N :BLM31PG500SN1L</text>
<text x="139" y="50.7">Mfr: Murata</text>
<text x="204.3" y="52.7">V3P3_ETH</text>
<text x="173.2" y="61.8">V3P3_ETH</text>
<text x="31.1" y="80.1">V3P3</text>
<text x="23.8" y="87.4">V3P3</text>
<text x="224.9" y="91">Mfr P/N :J0011D21B</text>
<text x="224.9" y="92.8">Mfr: Pulse Tech</text>
<text x="171.9" y="105.6">Mfr: Rohm</text>
<text x="230.4" y="103.9">V3P3</text>
<text x="78.6" y="109.4">PFB</text>
<text x="179.2" y="116.7">V3P3</text>
<text x="197.5" y="118.5">V3P3</text>
<text x="217.6" y="135">V3P3</text>
<text x="115.2" y="145.8">Mfr P/N :DP83848CVV/NOPB</text>
<text x="115.2" y="147.7">Mfr: National Semiconductor</text>
<text x="210.3" y="158.8">Schematic</text>
<text x="221.3" y="160.6">sch_00_Top</text>
<text x="239.6" y="160.6">Ethernet Interface</text>
<text x="210.3" y="164.3">Title</text>
<text x="221.3" y="166.1">Smart Fusion Evaluation Kit</text>
<text x="210.3" y="169.8">Size</text>
<text x="212.1" y="171.6">B</text>
<text x="217.6" y="169.8">Document Number</text>
<text x="232.2" y="171.6">SCH-SMFSNEVK-0940-B1B</text>
<text x="270.7" y="169.8">Rev</text>
<text x="272.5" y="171.6">B</text>
<text x="210.3" y="175.3">Date:</text>
<text x="215.8" y="175.2">Tuesday, December 29, 2009</text>
<text x="246.9" y="175.3">Sheet</text>
<text x="256" y="175.2">12</text>
<text x="261.5" y="175.3">of</text>
<text x="267" y="175.2">15</text>
</g>
<g font-size="1.6" fill="#00f">
<text x="226" y="82.8">CHS</text>
<text x="239.6" y="83">CHS</text>
<text x="81" y="116.6">+</text>
</g>
<g font-size="1.3">
<text x="29.3" y="1.4">5</text>
<text x="84.1" y="1.4">4</text>
<text x="139" y="1.4">3</text>
<text x="193.8" y="1.4">2</text>
<text x="248.7" y="1.4">1</text>
<text x=".5" y="24.7">D</text>
<text x="276.6" y="24.7">D</text>
<text x=".5" y="68.2">C</text>
<text x="276.6" y="68.2">C</text>
<text x=".5" y="111.6">B</text>
<text x="276.6" y="111.6">B</text>
<text x=".5" y="155">A</text>
<text x="276.6" y="155">A</text>
<text x="29.3" y="176.9">5</text>
<text x="84.1" y="176.9">4</text>
<text x="139" y="176.9">3</text>
<text x="193.8" y="176.9">2</text>
<text x="248.7" y="176.9">1</text>
</g>
</svg>
